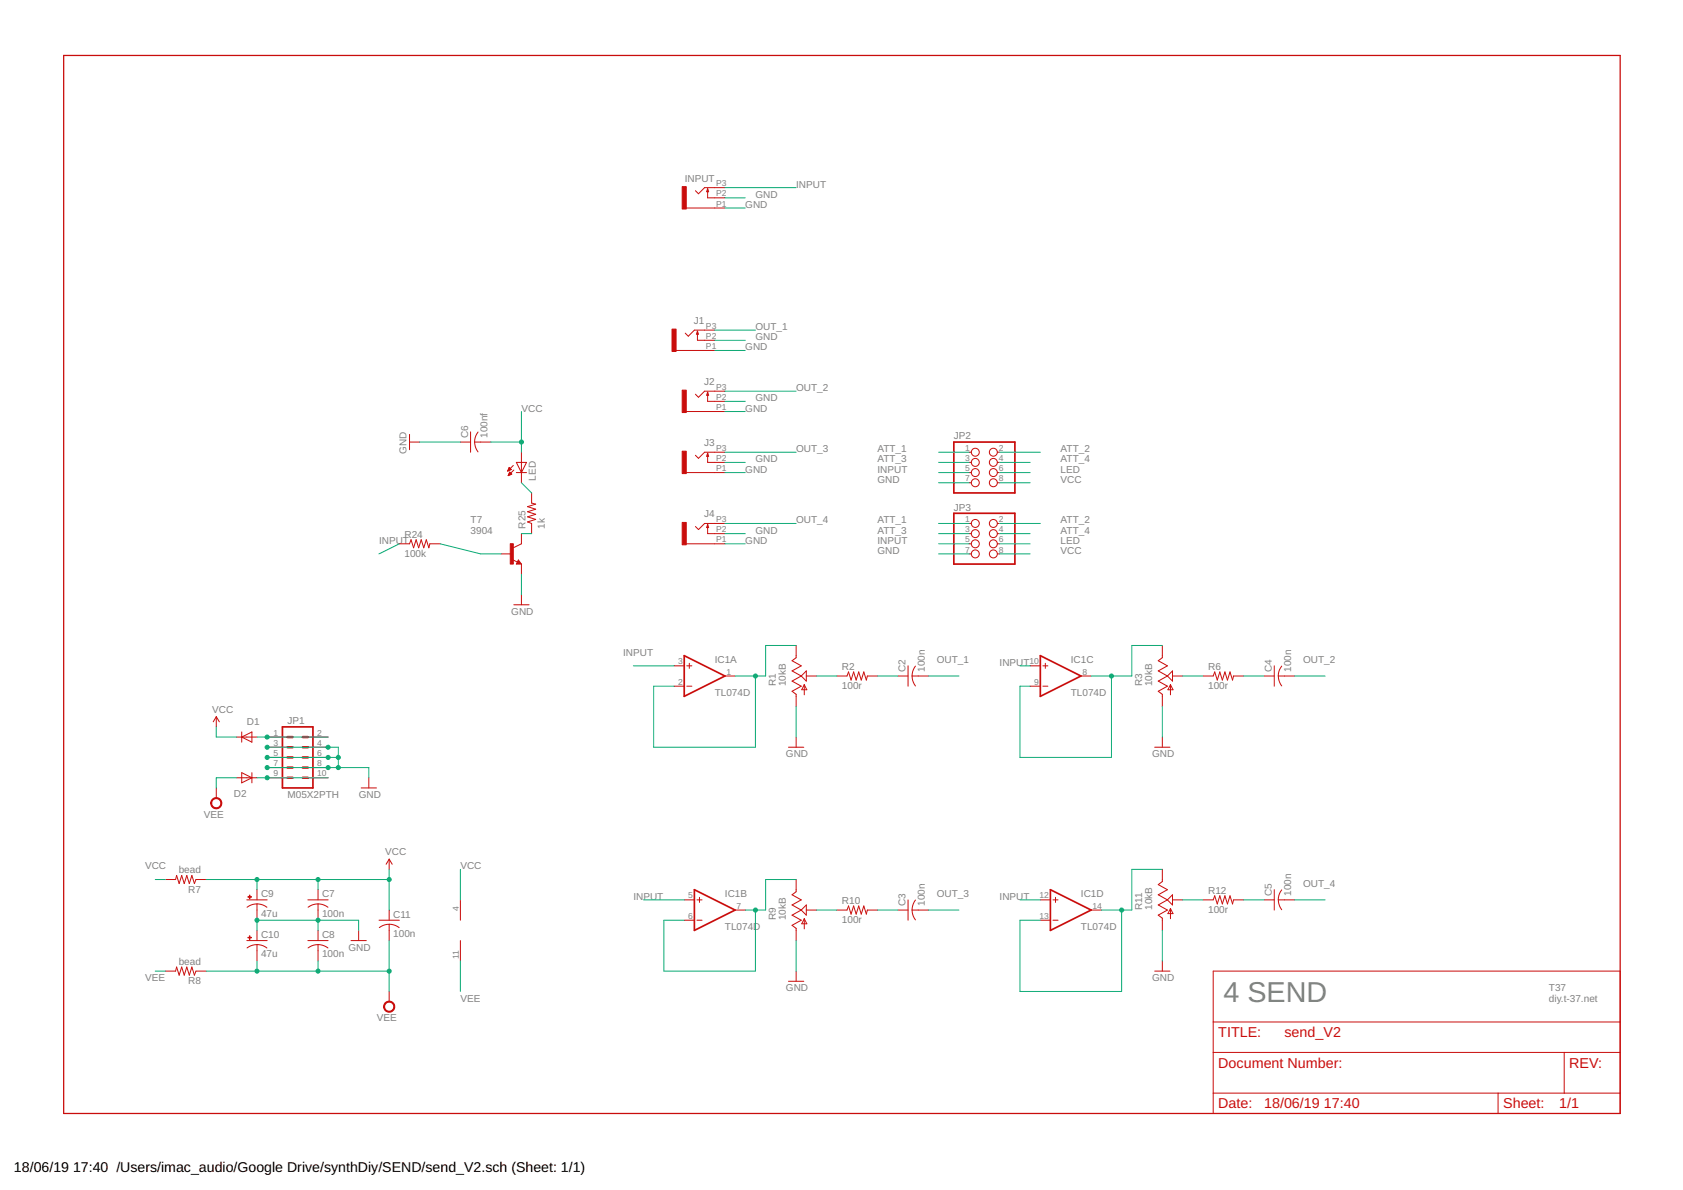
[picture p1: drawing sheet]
<svg xmlns="http://www.w3.org/2000/svg" width="420mm" height="297mm" viewBox="0 0 420 297" stroke-linecap="round" stroke-linejoin="round" font-family="sans-serif">
<path d="M238.1 110.3h15.3v12.7h-15.3zM238.1 128.1h15.3v12.7h-15.3zM170.8 163.7l10.2 5-10.2 5.1zM259.7 163.7l10.2 5-10.2 5.1zM70.5 181.4h7.6v15.3h-7.6zM173.4 222.1l10.1 5.1-10.1 5zM262.2 222.1l10.2 5.1-10.2 5z" fill="none" stroke="#c90d0c" stroke-width=".42"/>
<g fill="none" stroke="#c90d0c" stroke-width=".25">
<path d="M171.3 51.9h9.7M176.7 47.1v2.3h4.3M176.7 47.1l.2 .8h-.5zM181 46.8h-5.1l-1.5 1.6-.8-.8M168.8 87.5h9.6M174.1 82.7v2.2h4.3M174.1 82.7l.3 .7h-.5zM176.7 97.9v2.3h4.3M176.7 97.9l.2 .8h-.5zM178.4 82.4h-5l-1.6 1.5-.7-.7M181 97.6h-5.1l-1.5 1.6-.8-.8M102.2 110.3h2.6"/>
<path d="M102.2 108.4v3.8M114.9 110.3h2.6M117.5 107.8v5.1M118.5 110.3l.3 1.6 .5 .9M118.5 110.3h4.1M119.3 107.8l-.5 1-.3 1.5M126.8 117.6h.1M126.8 117.4h.3M126.9 117.3h.5M126.9 117.2h.7M126.9 118.6h.2M127 117.1h.5"/>
<path d="M127 118.5h.3M127 116.9h.4M127 118.4h.6M127.1 116.8h.2M127.1 118.3h.6M127.1 116.7l-.4 .9M127.1 116.7l.5 .5-.9 .4M127.1 116.7h.1M127.1 118.2h.5M127.2 118h.3M127.2 117.9h.1M127.3 117.8l.5 .5-.9 .4z"/>
<path d="M128.1 116.2l-1.4 1.4M128.3 117.3l-1.4 1.4M128.9 115.4h2.5l-1.2 2.6zM128.9 118h2.5M130.2 112.9v7.6M171.3 118h9.7M171.3 102.7h9.7M176.7 113.1v2.3h4.3M176.7 113.1l.2 .8h-.5zM181 112.9h-5.1l-1.5 1.5-.8-.8M241.9 118h.6M241.9 115.4h.6"/>
<path d="M241.9 112.9h.6M249 118h.6M249 115.4h.6M249 112.9h.6M99.7 135.7h2.5l.4-1 .7 2 .6-2 .6 2 .7-2 .6 2 .6-2 .7 2 .2-1h2.6M125.1 138.3h2.5M128 139.7l1.2 .6M129.4 139.8l.8 1h-1.3zM130.2 133.2v2.5l-2.1 1M132.7 123v2.6l1 .2-2 .7 2 .6-2 .6 2 .7-2 .6 2 .6-2 .7 1 .4v2.5M171.3 135.7h9.7M176.7 130.9v2.3h4.3"/>
<path d="M176.7 130.9l.2 .8h-.5zM181 130.7h-5.1l-1.5 1.5-.8-.8M241.9 138.3h.6M241.9 135.7h.6M241.9 130.7h.6M241.9 133.2h.6M241.9 120.5h.6M249 138.3h.6M249 135.7h.6M249 130.7h.6M249 133.2h.6M249 120.5h.6"/>
<path d="M128.3 151h3.8M129.4 140.3l.1 .2h-.3l.2-.5 .5 .7h-.7M130.2 140.8v2.5M130.2 148.4v2.6M54 178.9l.8 1.3M54 178.9l-.8 1.3M54 178.9v2.5M168.3 166.2h2.5M168.3 171.3h2.5M171.4 166.2h1.3M171.4 171.3h1.3M172.1 165.6v1.2"/>
<path d="M181 168.7h2.5M198.8 161.1v3.1l-1.1 .7 2.3 1.3-2.3 1.3 2.3 1.2M200 168.7l-2.3 1.3 2.3 1.3-2.3 1.3 1.1 .7v3.1M200.8 170.9v2.5M200.8 170.9l.6 1.3h-1.2zM201.3 168.7h2.5M201.3 167.5v2.5l-1.3-1.3zM208.9 168.7h2.6l.3-1 .7 2.1 .6-2.1 .6 2.1 .7-2.1 .6 2.1 .6-2.1 .7 2.1 .2-1.1h2.6M224.2 168.7h2.5M226.7 166.2v5.1M228.5 166.3l-.5 .9-.3 1.5M231.8 168.7h-4.1l.1 1.1 .7 1.4"/>
<path d="M257.2 166.2h2.5M257.2 171.3h2.5M260.3 166.2h1.3M260.3 171.3h1.3M261 165.6v1.2M269.9 168.7h2.5M290.2 161.1v3.1l-1 .7 2.2 1.3-2.2 1.3 2.2 1.2M291.4 168.7l-2.2 1.3 2.2 1.3-2.2 1.3 1 .7v3.1M292.2 170.9l.6 1.3h-1.2zM292.2 170.9v2.5M292.7 168.7h2.6M292.7 167.5v2.5l-1.3-1.3z"/>
<path d="M300.3 168.7h2.6l.4-1 .6 2.1 .6-2.1 .7 2.1 .6-2.1 .6 2.1 .7-2.1 .6 2.1 .3-1.1h2.5M315.6 168.7h2.5M318.1 166.2v5.1M319.1 168.7l.2 1.1 .7 1.4M319.1 168.7h4.1M320 166.3l-.6 .9-.3 1.5M54 196.7v2.5M59.1 184h5.1M59.1 194.1h5.1M60.3 184l2.6-1.3v2.6zM60.3 182.7v2.6M60.3 192.9l2.6 1.2-2.6 1.3z"/>
<path d="M62.9 192.9v2.5M66.7 184h5.1M66.7 194.1h5.1M66.7 191.6h5.1M66.7 189.1h5.1M66.7 186.5h5.1M76.9 184h5M76.9 194.1h5M76.9 191.6h5M76.9 189.1h5M76.9 186.5h5M90.2 196.7h3.8"/>
<path d="M92.1 194.1v2.6M196.8 186.5h3.9M198.8 184v2.5M288.3 186.5h3.8M290.2 184v2.5M41.3 219.5h2.5l.3-1 .6 2.1 .7-2.1 .6 2.1 .6-2.1 .7 2.1 .6-2.1 .6 2.1 .4-1.1h2.6M97.2 214.5l.7 1.2M97.2 214.5l-.8 1.2M97.2 214.5v2.5M198.8 219.5v3.1l-1.1 .8 2.3 1.2-2.3 1.3 2.3 1.3M290.2 217v3l-1 .8 2.2 1.3-2.2 1.3 2.2 1.2M61.6 224.6h5.1"/>
<path d="M61.6 234.8h5.1M64.2 225.6l1.5 .3 .9 .6M64.2 225.6l-1.1 .2-1.4 .7M64.2 235.8l1.5 .3 .9 .5M64.2 235.8l-1.1 .1-1.4 .7M64.2 222.1v2.5M64.2 225.6v4.1M64.2 232.2v2.6M64.2 235.8v4.1M76.9 224.6h5M76.9 234.8h5M79.4 225.6l1.1 .2 1.4 .7"/>
<path d="M79.4 225.6l-1.6 .3-.9 .6M79.4 235.8l1.1 .1 1.4 .7M79.4 235.8l-1.6 .3-.9 .5M79.4 222.1v2.5M79.4 225.6v4.1M79.4 232.2v2.6M79.4 235.8v4.1M87.6 234.8h3.8M89.5 232.2v2.6M94.6 229.7h5.1M94.7 231.5l.9-.5 1.6-.3v4.1M97.2 230.7l1.5 .3 1 .5"/>
<path d="M97.2 227.2v2.5M114.9 224.6v5.1M114.9 234.8v5.1M170.8 224.6h2.6M170.8 229.7h2.6M174 224.6h1.3M174 229.7h1.3M174.6 224v1.3M183.5 227.2h2.6M200 227.2l-2.3 1.2 2.3 1.3-2.3 1.3 1.1 .7v3.1M200 227.2l1.3-1.3v2.5zM200.8 229.3v2.6"/>
<path d="M200.8 229.3l.6 1.3h-1.2zM201.3 227.2h2.5M208.9 227.2h2.6l.3-1.1 .7 2.1 .6-2.1 .6 2.1 .7-2.1 .6 2.1 .6-2.1 .7 2.1 .2-1h2.6M224.2 227.2h2.5M226.7 224.6v5.1M228.5 224.7l-.5 .9-.3 1.6M231.8 227.2h-4.1l.3 1.5 .5 .9M259.7 224.6h2.5M259.7 229.7h2.5M262.9 224.6h1.2M262.9 229.7h1.2M263.5 224v1.3"/>
<path d="M272.4 227.2h2.5M290.2 239.9v2.5M291.4 224.6l-2.2 1.3 2.2 1.3-2.2 1.2 1 .8v3M291.4 224.6l1.3-1.2v2.5zM292.2 226.8v2.5M292.2 226.8l.6 1.2h-1.2zM292.7 224.6h2.6M300.3 224.6h2.6l.4-1 .6 2 .6-2 .7 2 .6-2 .6 2 .7-2 .6 2 .3-1h2.5M315.6 224.6h2.5M318.1 222.1v5.1M319.1 224.6l.3 1.6 .6 .9M319.1 224.6h4.1"/>
<path d="M320 222.1l-.6 1-.3 1.5M41.3 242.4h2.5l.3-1 .6 2 .7-2 .6 2 .6-2 .7 2 .6-2 .6 2 .4-1h2.6M97.2 247.5v2.5M196.8 244.9h3.9M198.8 242.4v2.5M288.3 242.4h3.8M302.9 242.4h101.6v35.5h-101.6zM302.9 255.1h101.6M302.9 262.7h101.6M302.9 272.9h101.6M374 272.9v5M390.5 262.7v10.2"/>
<circle cx="243.5" cy="115.4" r=".99"/>
<circle cx="243.5" cy="118" r=".99"/>
<circle cx="243.5" cy="112.9" r=".99"/>
<circle cx="248" cy="112.9" r=".99"/>
<circle cx="248" cy="115.4" r=".99"/>
<circle cx="248" cy="118" r=".99"/>
<circle cx="243.5" cy="138.3" r=".99"/>
<circle cx="243.5" cy="130.7" r=".99"/>
<circle cx="243.5" cy="133.2" r=".99"/>
<circle cx="243.5" cy="135.7" r=".99"/>
<circle cx="243.5" cy="120.5" r=".99"/>
<circle cx="248" cy="130.7" r=".99"/>
<circle cx="248" cy="135.7" r=".99"/>
<circle cx="248" cy="120.5" r=".99"/>
<circle cx="248" cy="138.3" r=".99"/>
<circle cx="248" cy="133.2" r=".99"/>
</g>
<g fill="#c90d0c" stroke="#c90d0c" stroke-width=".25">
<path d="M53 199.5a1.39 1.39 0 0 1 2.2 .3 1.39 1.39 0 0 1-.8 2 1.39 1.39 0 0 1-1.8-1.3h.3a1.14 1.14 0 0 1 1.6-1 1.14 1.14 0 0 1 .2 2 1.14 1.14 0 0 1-1.8-.7v-.3h-.3z" fill-rule="evenodd"/>
<path d="M96.1 250.3a1.4 1.4 0 0 1 2.3 .2 1.4 1.4 0 0 1-.9 2.1 1.4 1.4 0 0 1-1.7-1.3h.2a1.15 1.15 0 0 1 1.6-1.1 1.15 1.15 0 0 1 .3 1.9 1.15 1.15 0 0 1-1.8-.5l-.1-.3h-.2z" fill-rule="evenodd"/>
</g>
<path d="M71.8 189.1h1.2M71.8 191.6h1.2M71.8 194.1h1.2M71.8 184h1.2M71.8 186.5h1.2M75.6 189.1h1.3M75.6 191.6h1.3M75.6 194.1h1.3M75.6 184h1.3M75.6 186.5h1.3" fill="none" stroke="#c90d0c" stroke-width=".61"/>
<g fill="#c90d0c" stroke="#c90d0c" stroke-width=".25">
<path d="M61.9 223.8h.9v.1h-.9z"/>
<path d="M62.3 223.4h.1v.9h-.1z"/>
<path d="M61.9 234h.9v.1h-.9z"/>
<path d="M62.3 233.6h.1v.9h-.1z"/>
<path d="M127.4 135.7h.7v5.1h-.7z"/>
<path d="M167.8 82.1h1v5.6h-1z"/>
<path d="M170.3 97.4h1v5.6h-1z"/>
<path d="M170.3 112.6h1v5.6h-1z"/>
<path d="M170.3 130.4h1v5.6h-1z"/>
<path d="M170.3 46.6h1v5.6h-1z"/>
</g>
<path d="M15.9 13.8h388.6v264.1h-388.6z" fill="none" stroke="#c90d0c" stroke-width=".32"/>
<g fill="none" stroke="#0dab76" stroke-width=".25">
<path d="M181 51.9h5.1M181 49.4h5.1M181 46.8h17.8M178.4 87.5h7.7M178.4 84.9h7.7M178.4 82.4h10.2M181 97.6h17.8M104.8 110.3h10.1M122.6 110.3h7.6M130.2 102.7v10.2M181 102.7h5.1M181 118h5.1"/>
<path d="M181 100.2h5.1M181 115.4h5.1M181 112.9h17.8M234.3 118h7.6M234.3 115.4h7.6M234.3 112.9h7.6M249.6 118h7.6M249.6 115.4h7.6M249.6 112.9h10.1M99.7 135.7l-5.1 2.6M109.9 135.7l10.1 2.6h5.1M130.2 133.2h2.5"/>
<path d="M130.2 120.5l2.5 2.5M181 135.7h5.1M181 133.2h5.1M181 130.7h17.8M234.3 135.7h7.6M234.3 120.5h7.6M234.3 138.3h7.6M234.3 133.2h7.6M234.3 130.7h7.6M249.6 135.7h7.6M249.6 120.5h7.6M249.6 138.3h7.6"/>
<path d="M249.6 133.2h7.6M249.6 130.7h10.1M130.2 143.3v5.1M158.1 166.2h10.2M188.6 168.7v17.8h-25.4v-15.2h5.1M198.8 176.4v7.6M198.8 161.1h-7.7v7.6h-7.6M203.8 168.7h5.1M219.1 168.7h5.1M231.8 168.7h7.6M254.6 166.2h2.6M277.5 168.7v20.4h-22.9v-17.8h2.6"/>
<path d="M290.2 176.4v7.6M290.2 161.1h-7.6v7.6h-10.2M295.3 168.7h5M310.5 168.7h5.1M323.2 168.7h7.6M54 181.4v2.6h5.1M59.1 194.1h-5.1v2.6M64.2 194.1h17.7M64.2 184h17.7M66.7 186.5h17.8v5.1M66.7 189.1h17.8M66.7 191.6h25.4v2.5"/>
<path d="M38.8 219.5h2.5M51.5 219.5h45.7M64.2 219.5v2.6M79.4 219.5v2.6M97.2 217v10.2M114.9 217v7.6M198.8 219.5h-7.7v7.7h-5M290.2 217h-7.6v10.2h-7.7M64.2 232.2v-2.5h25.3v2.5M64.2 239.9v2.5M79.4 229.7v2.5M79.4 239.9v2.5"/>
<path d="M97.2 234.8v12.7M114.9 239.9v7.6M160.7 224.6h10.1M188.6 227.2v15.2h-22.9v-12.7h5.1M198.8 234.8v7.6M203.8 227.2h5.1M219.1 227.2h5.1M231.8 227.2h7.6M254.6 224.6h5.1M280 227.2v20.3h-25.4v-17.8h5.1M290.2 232.2v7.7M295.3 224.6h5"/>
<path d="M310.5 224.6h5.1M323.2 224.6h7.6M38.8 242.4h2.5M51.5 242.4h45.7"/>
</g>
<g fill="#0dab76" stroke="#0dab76" stroke-width=".25">
<circle cx="84.5" cy="189.1" r=".51"/>
<circle cx="84.5" cy="191.6" r=".51"/>
<circle cx="81.9" cy="191.6" r=".51"/>
<circle cx="81.9" cy="189.1" r=".51"/>
<circle cx="81.9" cy="186.5" r=".51"/>
<circle cx="66.7" cy="186.5" r=".51"/>
<circle cx="66.7" cy="189.1" r=".51"/>
<circle cx="66.7" cy="191.6" r=".51"/>
<circle cx="79.4" cy="229.7" r=".51"/>
<circle cx="64.2" cy="229.7" r=".51"/>
<circle cx="97.2" cy="242.4" r=".51"/>
<circle cx="64.2" cy="242.4" r=".51"/>
<circle cx="79.4" cy="242.4" r=".51"/>
<circle cx="97.2" cy="219.5" r=".51"/>
<circle cx="64.2" cy="219.5" r=".51"/>
<circle cx="79.4" cy="219.5" r=".51"/>
<circle cx="130.2" cy="110.3" r=".51"/>
<circle cx="66.7" cy="184" r=".51"/>
<circle cx="66.7" cy="194.1" r=".51"/>
<circle cx="280" cy="227.2" r=".51"/>
<circle cx="188.6" cy="168.7" r=".51"/>
<circle cx="277.5" cy="168.7" r=".51"/>
<circle cx="188.6" cy="227.2" r=".51"/>
</g>
<text font-size="7.2" fill="#808080" x="305.4" y="250">4 SEND</text>
<g font-size="3.6" fill="#c90d0c">
<text x="304.1" y="258.9">TITLE:</text>
<text x="320.7" y="258.9">send_V2</text>
<text x="304.1" y="266.5">Document Number:</text>
<text x="391.8" y="266.5">REV:</text>
<text x="304.1" y="276.7">Date:</text>
<text x="315.6" y="276.7">18/06/19</text>
<text x="330.5" y="276.7">17:40</text>
<text x="375.3" y="276.7">Sheet:</text>
<text x="389.2" y="276.7">1/1</text>
</g>
<g font-size="3.5">
<text x="3.5" y="292.5">18/06/19</text>
<text x="18.2" y="292.5">17:40 /Users/imac_audio/Google Drive/synthDiy/SEND/send_V2.sch (Sheet: 1/1)</text>
</g>
<g font-size="2.5" fill="#808080">
<text x="170.9" y="45.3">INPUT</text>
<text x="198.8" y="46.8">INPUT</text>
<text x="186.1" y="51.9">GND</text>
<text x="188.6" y="49.4">GND</text>
<text x="173.2" y="80.9">J1</text>
<text x="188.6" y="82.4">OUT_1</text>
<text x="186.1" y="87.5">GND</text>
<text x="188.6" y="84.9">GND</text>
<text x="175.8" y="96.1">J2</text>
<text x="188.6" y="100.2">GND</text>
<text x="198.8" y="97.6">OUT_2</text>
<text x="130.2" y="102.7">VCC</text>
<text x="186.1" y="102.7">GND</text>
<text x="101.5" y="113.3" transform="rotate(-90 101.5 113.3)">GND</text>
<text x="116.8" y="109.3" transform="rotate(-90 116.8 109.3)">C6</text>
<text x="121.7" y="109.3" transform="rotate(-90 121.7 109.3)">100nf</text>
<text x="175.8" y="111.4">J3</text>
<text x="198.8" y="112.9">OUT_3</text>
<text x="219.1" y="112.9">ATT_1</text>
<text x="238.1" y="109.7">JP2</text>
<text x="264.8" y="112.9">ATT_2</text>
<text x="133.7" y="120" transform="rotate(-90 133.7 120)">LED</text>
<text x="186.1" y="118">GND</text>
<text x="188.6" y="115.4">GND</text>
<text x="219.1" y="118">INPUT</text>
<text x="219.1" y="115.4">ATT_3</text>
<text x="264.8" y="118">LED</text>
<text x="264.8" y="115.4">ATT_4</text>
<text x="219.1" y="120.5">GND</text>
<text x="264.8" y="120.5">VCC</text>
<text x="117.5" y="130.7">T7</text>
<text x="131.2" y="131.9" transform="rotate(-90 131.2 131.9)">R25</text>
<text x="136" y="131.9" transform="rotate(-90 136 131.9)">1k</text>
<text x="175.8" y="129.1">J4</text>
<text x="198.8" y="130.7">OUT_4</text>
<text x="219.1" y="130.7">ATT_1</text>
<text x="238.1" y="127.5">JP3</text>
<text x="264.8" y="130.7">ATT_2</text>
<text x="94.6" y="135.7">INPUT</text>
<text x="101" y="134.2">R24</text>
<text x="117.5" y="133.2">3904</text>
<text x="186.1" y="135.7">GND</text>
<text x="188.6" y="133.2">GND</text>
<text x="219.1" y="135.7">INPUT</text>
<text x="219.1" y="133.2">ATT_3</text>
<text x="264.8" y="135.7">LED</text>
<text x="264.8" y="133.2">ATT_4</text>
<text x="101" y="139">100k</text>
<text x="219.1" y="138.3">GND</text>
<text x="264.8" y="138.3">VCC</text>
<text x="127.6" y="153.5">GND</text>
<text x="155.6" y="163.7">INPUT</text>
<text x="178.4" y="165.6">IC1A</text>
<text x="210.2" y="167.2">R2</text>
<text x="226.1" y="167.7" transform="rotate(-90 226.1 167.7)">C2</text>
<text x="230.9" y="167.7" transform="rotate(-90 230.9 167.7)">100n</text>
<text x="233.9" y="165.4">OUT_1</text>
<text x="249.5" y="166.2">INPUT</text>
<text x="267.3" y="165.6">IC1C</text>
<text x="301.6" y="167.2">R6</text>
<text x="317.5" y="167.7" transform="rotate(-90 317.5 167.7)">C4</text>
<text x="322.3" y="167.7" transform="rotate(-90 322.3 167.7)">100n</text>
<text x="325.3" y="165.4">OUT_2</text>
<text x="178.4" y="173.8">TL074D</text>
<text x="193.7" y="171.3" transform="rotate(-90 193.7 171.3)">R1</text>
<text x="196.2" y="171.3" transform="rotate(-90 196.2 171.3)">10kB</text>
<text x="210.2" y="172">100r</text>
<text x="267.3" y="173.8">TL074D</text>
<text x="285.1" y="171.3" transform="rotate(-90 285.1 171.3)">R3</text>
<text x="287.6" y="171.3" transform="rotate(-90 287.6 171.3)">10kB</text>
<text x="301.6" y="172">100r</text>
<text x="53" y="177.9">VCC</text>
<text x="61.6" y="181">D1</text>
<text x="71.8" y="180.7">JP1</text>
<text x="196.2" y="189.1">GND</text>
<text x="287.6" y="189.1">GND</text>
<text x="58.4" y="198.9">D2</text>
<text x="71.8" y="199.2">M05X2PTH</text>
<text x="89.5" y="199.2">GND</text>
<text x="50.9" y="204.2">VEE</text>
<text x="96.1" y="213.4">VCC</text>
<text x="36.2" y="217">VCC</text>
<text x="44.6" y="218">bead</text>
<text x="114.9" y="217">VCC</text>
<text x="325.3" y="221.3">OUT_4</text>
<text x="47" y="222.8">R7</text>
<text x="65.2" y="224">C9</text>
<text x="80.4" y="224">C7</text>
<text x="158.1" y="224.6">INPUT</text>
<text x="181" y="224">IC1B</text>
<text x="210.2" y="225.7">R10</text>
<text x="226.1" y="226.1" transform="rotate(-90 226.1 226.1)">C3</text>
<text x="230.9" y="226.1" transform="rotate(-90 230.9 226.1)">100n</text>
<text x="233.9" y="223.9">OUT_3</text>
<text x="249.5" y="224.6">INPUT</text>
<text x="269.9" y="224">IC1D</text>
<text x="285.1" y="227.2" transform="rotate(-90 285.1 227.2)">R11</text>
<text x="287.6" y="227.2" transform="rotate(-90 287.6 227.2)">10kB</text>
<text x="301.6" y="227.9">100r</text>
<text x="301.6" y="223.1">R12</text>
<text x="317.5" y="223.6" transform="rotate(-90 317.5 223.6)">C5</text>
<text x="322.3" y="223.6" transform="rotate(-90 322.3 223.6)">100n</text>
<text x="65.2" y="228.8">47u</text>
<text x="80.4" y="228.8">100n</text>
<text x="98.2" y="233.9">100n</text>
<text x="98.2" y="229.1">C11</text>
<text x="181" y="232.2">TL074D</text>
<text x="193.7" y="229.7" transform="rotate(-90 193.7 229.7)">R9</text>
<text x="196.2" y="229.7" transform="rotate(-90 196.2 229.7)">10kB</text>
<text x="210.2" y="230.5">100r</text>
<text x="269.9" y="232.2">TL074D</text>
<text x="65.2" y="239">47u</text>
<text x="65.2" y="234.1">C10</text>
<text x="80.4" y="239">100n</text>
<text x="80.4" y="234.1">C8</text>
<text x="87" y="237.3">GND</text>
<text x="36.2" y="244.9">VEE</text>
<text x="44.6" y="240.9">bead</text>
<text x="47" y="245.7">R8</text>
<text x="287.6" y="244.9">GND</text>
<text x="114.9" y="250">VEE</text>
<text x="196.2" y="247.5">GND</text>
<text x="386.7" y="247.3">T37</text>
<text x="386.7" y="250">diy.t-37.net</text>
<text x="94.1" y="255">VEE</text>
</g>
<g font-size="2.1" fill="#808080">
<text x="178.8" y="46.5">P3</text>
<text x="178.8" y="51.6">P1</text>
<text x="178.8" y="49">P2</text>
<text x="176.2" y="82">P3</text>
<text x="176.2" y="87.1">P1</text>
<text x="176.2" y="84.6">P2</text>
<text x="178.8" y="99.8">P2</text>
<text x="178.8" y="97.3">P3</text>
<text x="178.8" y="102.4">P1</text>
<text x="178.8" y="112.5">P3</text>
<text x="240.9" y="112.5">1</text>
<text x="249.3" y="112.5">2</text>
<text x="178.8" y="117.6">P1</text>
<text x="178.8" y="115.1">P2</text>
<text x="240.9" y="115.1">3</text>
<text x="240.9" y="117.6">5</text>
<text x="249.3" y="115.1">4</text>
<text x="249.3" y="117.6">6</text>
<text x="240.9" y="120.1">7</text>
<text x="249.3" y="120.1">8</text>
<text x="178.8" y="130.3">P3</text>
<text x="240.9" y="130.3">1</text>
<text x="249.3" y="130.3">2</text>
<text x="178.8" y="135.4">P1</text>
<text x="178.8" y="132.8">P2</text>
<text x="240.9" y="132.8">3</text>
<text x="240.9" y="135.4">5</text>
<text x="240.9" y="137.9">7</text>
<text x="249.3" y="132.8">4</text>
<text x="249.3" y="135.4">6</text>
<text x="249.3" y="137.9">8</text>
<text x="169.3" y="165.9">3</text>
<text x="257" y="165.9">10</text>
<text x="169.3" y="170.9">2</text>
<text x="181.3" y="168.4">1</text>
<text x="258.2" y="170.9">9</text>
<text x="270.2" y="168.4">8</text>
<text x="68.2" y="183.6">1</text>
<text x="79.2" y="183.6">2</text>
<text x="68.2" y="191.2">7</text>
<text x="68.2" y="188.7">5</text>
<text x="68.2" y="186.2">3</text>
<text x="79.2" y="191.2">8</text>
<text x="79.2" y="188.7">6</text>
<text x="79.2" y="186.2">4</text>
<text x="68.2" y="193.8">9</text>
<text x="79.2" y="193.8">10</text>
<text x="114.6" y="227.4" transform="rotate(-90 114.6 227.4)">4</text>
<text x="171.8" y="224.3">5</text>
<text x="183.9" y="226.8">7</text>
<text x="259.5" y="224.3">12</text>
<text x="272.8" y="226.8">14</text>
<text x="171.8" y="229.3">6</text>
<text x="259.5" y="229.3">13</text>
<text x="114.6" y="239.3" transform="rotate(-90 114.6 239.3)">11</text>
</g>
</svg>
